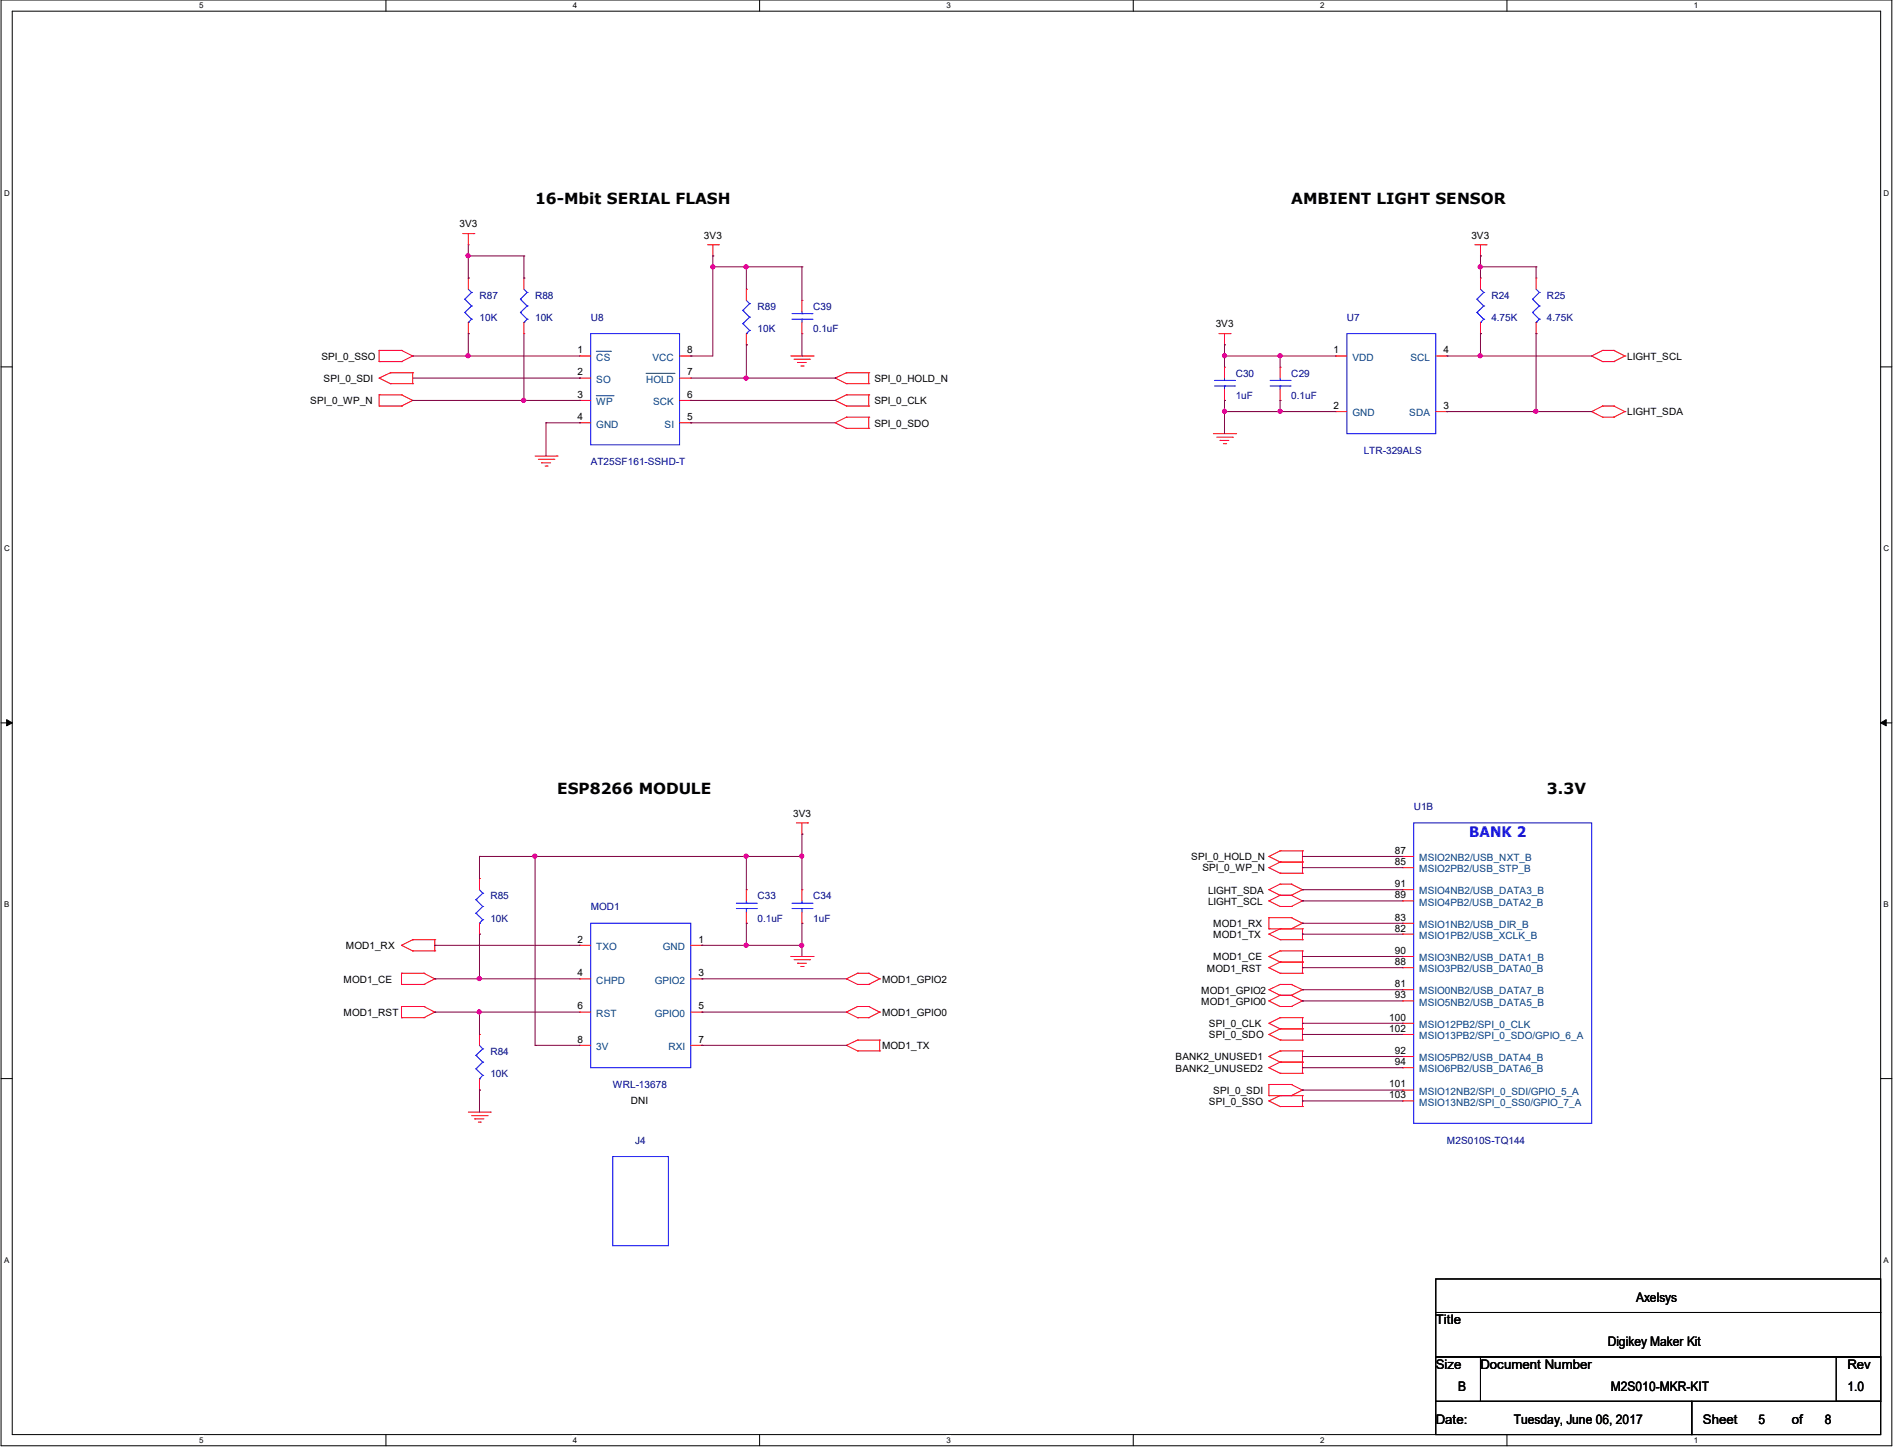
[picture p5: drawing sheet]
<svg xmlns="http://www.w3.org/2000/svg" width="272mm" height="208mm" viewBox="0 0 272 208" stroke-linecap="round" stroke-linejoin="round" font-family="sans-serif">
<path d="M.2 0h272v208h-272zM1.8 1.6h268.8v204.8h-268.8z" fill="none" stroke="#000" stroke-width=".14"/>
<g fill="#fff">
<path d="M28.6 .2h.6v1.2h-.6z"/>
<path d="M28.6 206.6h.6v1.2h-.6z"/>
</g>
<path d="M55.5 0v1.6M55.5 206.4v1.6" fill="none" stroke="#000" stroke-width=".14"/>
<g fill="#fff">
<path d="M82.4 .2h.6v1.2h-.6z"/>
<path d="M82.4 206.6h.6v1.2h-.6z"/>
</g>
<path d="M109.3 0v1.6M109.3 206.4v1.6" fill="none" stroke="#000" stroke-width=".14"/>
<g fill="#fff">
<path d="M136.2 .2h.6v1.2h-.6z"/>
<path d="M136.2 206.6h.6v1.2h-.6z"/>
</g>
<path d="M163.1 0v1.6M163.1 206.4v1.6" fill="none" stroke="#000" stroke-width=".14"/>
<g fill="#fff">
<path d="M189.9 .2h.6v1.2h-.6z"/>
<path d="M189.9 206.6h.6v1.2h-.6z"/>
</g>
<path d="M216.8 0v1.6M216.8 206.4v1.6" fill="none" stroke="#000" stroke-width=".14"/>
<g fill="#fff">
<path d="M243.7 .2h.6v1.2h-.6z"/>
<path d="M243.7 206.6h.6v1.2h-.6z"/>
<path d="M.6 27.2h.7v1.2h-.7z"/>
<path d="M271 27.2h.8v1.2h-.8z"/>
<path d="M.6 78.4h.7v1.1h-.7z"/>
<path d="M271 78.4h.8v1.1h-.8z"/>
</g>
<path d="M.2 52.8h1.6M270.6 52.8h1.6" fill="none" stroke="#000" stroke-width=".14"/>
<g fill="#fff">
<path d="M.6 129.6h.7v1.2h-.7z"/>
<path d="M271 129.6h.7v1.2h-.7z"/>
</g>
<path d="M.2 104h1.6M270.6 104h1.6" fill="none" stroke="#000" stroke-width=".14"/>
<path d="M1 103.5l.8 .5-.8 .4zM270.6 104l.8-.5v.9z" fill="#000" stroke="#000" stroke-width=".14"/>
<g fill="#fff">
<path d="M.6 180.8h.7v1.1h-.7z"/>
<path d="M271 180.8h.7v1.1h-.7z"/>
</g>
<path d="M.2 155.2h1.6M270.6 155.2h1.6M206.6 184h64v4.8h-64zM206.6 188.8h64v6.4h-64zM206.6 195.2h6.4v6.4h-6.4zM213 195.2h57.6v6.4h-57.6zM264.2 195.2h6.4v6.4h-6.4zM206.6 201.6h36.8v4.8h-36.8zM243.4 201.6h27.2v4.8h-27.2z" fill="none" stroke="#000" stroke-width=".14"/>
<g fill="none" stroke="#f00" stroke-width=".14">
<path d="M66.6 33.6h1.6M67.4 35.2h.1M67.4 33.6v1.6M68.2 33.6h.1M101.8 35.2h1.6M102.6 36.8h.1M102.6 35.2v1.6M103.4 35.2h.1M212.2 35.2h1.6M213 36.8h.1M213 35.2v1.6M213.8 35.2h.1"/>
<path d="M54.6 50.4h.1M54.6 52h.1M54.6 54.4h.1M54.6 56.8h.1M54.6 58.4h.1M54.6 50.4h3.2M54.6 50.4v1.6M54.6 56.8v1.6M54.6 52h3.2M54.6 54.4l1.6 .8M54.6 56.8h3.2M54.6 58.4h3.2"/>
<path d="M56.2 53.6h.1M56.2 55.2h.1M56.2 53.6h3.2M56.2 53.6l-1.6 .8M56.2 55.2h3.2M57.8 50.4h.1M57.8 52h.1M57.8 56.8h.1M57.8 58.4h.1M57.8 50.4l1.6 .8M57.8 56.8l1.6 .8M59.4 51.2h.1"/>
<path d="M59.4 55.2h.1M59.4 53.6h.1M59.4 57.6h.1M59.4 51.2l-1.6 .8M59.4 53.6v1.6M59.4 57.6l-1.6 .8M67.4 40h.1M67.4 48h.1M67.4 40v1.6M67.4 46.4v1.6M75.4 40h.1M75.4 48h.1"/>
<path d="M75.4 40v1.6M75.4 46.4v1.6M83.4 51.2h.1M83.4 54.4h.1M83.4 57.6h.1M83.4 51.2h1.6M83.4 54.4h1.6M83.4 57.6h1.6M97.8 51.2h1.6M97.8 54.4h1.6M97.8 57.6h1.6M99.4 57.6h.1"/>
<path d="M99.4 54.4h.1M99.4 51.2h.1M107.4 41.6h.1M107.4 49.6h.1M107.4 41.6v1.6M107.4 48v1.6M113.8 51.2h3.2M114.2 51.7h2.3M114.7 52.2h.1M114.7 52.2h1.3M115.2 52.7h.4M115.4 43.2h.1"/>
<path d="M115.4 48h.1M115.4 43.2v1.6M115.4 46.4v1.6M115.6 52.7h.1M116.5 51.7h.1M117 51.2h.1M120.2 54.4h.1M120.2 57.6h.1M120.2 54.4l1.6 .8M120.2 57.6l1.6 .8M121.8 53.6h.1M121.8 55.2h.1"/>
<path d="M121.8 56.8h.1M121.8 58.4h.1M121.8 53.6h3.2M121.8 55.2h3.2M121.8 56.8h3.2M121.8 58.4h3.2M121.8 53.6l-1.6 .8M121.8 56.8l-1.6 .8M125 53.6h.1M125 55.2h.1M125 56.8h.1M125 58.4h.1"/>
<path d="M125 53.6v1.6M125 56.8v1.6M175.4 48h1.6M176.2 49.6h.1M176.2 52.8h.1M176.2 57.6h.1M176.2 48v1.6M176.2 52.8v1.6M176.2 56v1.6M177 48h.1M184.2 52.8h.1M184.2 57.6h.1"/>
<path d="M184.2 52.8v1.6M184.2 56v1.6M192.2 59.2h.1M192.2 51.2h.1M192.2 51.2h1.6M192.2 59.2h1.6M206.6 51.2h1.6M206.6 59.2h1.6M208.2 59.2h.1M208.2 51.2h.1M213 40h.1M213 48h.1"/>
<path d="M213 40v1.6M213 46.4v1.6M221 40h.1M221 48h.1M221 40v1.6M221 46.4v1.6M229 59.2h.1M229 51.2h.1M229 59.2l1.6 .8M229 51.2l1.6 .8M230.6 58.4h.1M230.6 50.4h.1"/>
<path d="M230.6 52h.1M230.6 50.4h1.6M230.6 52h1.6M230.6 58.4h1.6M230.6 58.4l-1.6 .8M230.6 50.4l-1.6 .8M232.2 58.4h.1M232.2 50.4h.1M232.2 52h.1M232.2 58.4l1.6 .8M232.2 50.4l1.6 .8M233.8 59.2h.1"/>
<path d="M233.8 51.2h.1M233.8 59.2l-1.6 .8M233.8 51.2l-1.6 .8M77 65.6h3.2M77.5 66.1h2.2M77.9 66.6h.1M77.9 66.6h1.3M78.4 67.1h.3M78.7 67.1h.1M79.7 66.1h.1M80.2 65.6h.1M83.4 60.8h.1"/>
<path d="M83.4 60.8h1.6M97.8 60.8h1.6M99.4 60.8h.1M120.2 60.8h.1M120.2 60.8l1.6 .8M121.8 60h.1M121.8 61.6h.1M121.8 60l-1.6 .8M121.8 60h3.2M121.8 61.6h3.2M125 60h.1M125 61.6h.1"/>
<path d="M125 60v1.6M174.6 62.4h3.2M175.1 62.9h2.2M175.5 63.4h.1M175.5 63.4h1.3M176 63.8h.3M176.3 63.8h.1M177.3 62.9h.1M177.8 62.4h.1M230.6 60h.1M230.6 60h1.6M232.2 60h.1"/>
<path d="M114.6 118.4h1.6M115.4 118.4v1.6M116.2 118.4h.1M57.8 136h.1M57.8 136l1.6 .8M59.4 135.2h.1M59.4 136.8h.1M59.4 135.2h3.2M59.4 135.2l-1.6 .8M59.4 136.8h3.2M62.6 136.8h.1M62.6 135.2h.1"/>
<path d="M62.6 135.2v1.6M69 126.4h.1M69 134.4h.1M69 126.4v1.6M69 132.8v1.6M83.4 136h.1M83.4 136h1.6M99.4 136h1.6M101 136h.1M107.4 128h.1M107.4 132.8h.1M107.4 128v1.6"/>
<path d="M107.4 131.2v1.6M113.8 137.6h3.2M114.2 138.1h2.3M114.7 138.6h.1M114.7 138.6h1.3M115.2 139.1h.4M115.4 120h.1M115.4 128h.1M115.4 132.8h.1M115.4 128v1.6M115.4 131.2v1.6M115.6 139.1h.1"/>
<path d="M116.5 138.1h.1M117 137.6h.1M182.6 132h.1M182.6 133.6h.1M182.6 134.4h.1M182.6 137.6h.1M182.6 139.2h.1M182.6 123.2h.1M182.6 124.8h.1M182.6 128h.1M182.6 129.6h.1M182.6 132h3.2"/>
<path d="M182.6 132v1.6M182.6 133.6h4.8M182.6 134.4l1.6 .8M182.6 137.6l1.6 .8M182.6 139.2l1.6 .8M182.6 123.2l1.6 .8M182.6 124.8l1.6 .8M182.6 128l1.6 .8M182.6 129.6l1.6 .8M184.2 133.6h.1M184.2 135.2h.1M184.2 136.8h.1"/>
<path d="M184.2 138.4h.1M184.2 122.4h.1M184.2 124h.1M184.2 125.6h.1M184.2 127.2h.1M184.2 128.8h.1M184.2 130.4h.1M184.2 135.2h3.2M184.2 136.8h3.2M184.2 133.6l-1.6 .8M184.2 136.8l-1.6 .8M184.2 138.4h3.2"/>
<path d="M184.2 138.4l-1.6 .8M184.2 122.4h3.2M184.2 122.4l-1.6 .8M184.2 124h3.2M184.2 124l-1.6 .8M184.2 125.6h3.2M184.2 127.2h1.6M184.2 127.2l-1.6 .8M184.2 128.8h1.6M184.2 128.8l-1.6 .8M184.2 130.4h1.6M185.8 132h.1"/>
<path d="M185.8 133.6h.1M185.8 127.2h.1M185.8 128.8h.1M185.8 130.4h.1M185.8 132l1.6 .8M185.8 127.2l1.6 .8M185.8 128.8l1.6 .8M187.4 132.8h.1M187.4 135.2h.1M187.4 133.6h.1M187.4 138.4h.1M187.4 136.8h.1"/>
<path d="M187.4 124h.1M187.4 122.4h.1M187.4 125.6h.1M187.4 128h.1M187.4 129.6h.1M187.4 132.8l-1.6 .8M187.4 122.4v3.2M187.4 133.6v1.6M187.4 136.8v3.2M187.4 128l-1.6 .8M187.4 129.6l-1.6 .8M201.8 123.2h.1"/>
<path d="M201.8 124.8h.1M201.8 128h.1M201.8 129.6h.1M201.8 132.8h.1M201.8 134.4h.1M201.8 137.6h.1M201.8 139.2h.1M201.8 137.6h1.6M201.8 123.2h1.6M201.8 124.8h1.6M201.8 128h1.6M201.8 129.6h1.6"/>
<path d="M201.8 132.8h1.6M201.8 134.4h1.6M201.8 139.2h1.6M57.8 140h.1M57.8 141.6h.1M57.8 144.8h.1M57.8 146.4h.1M57.8 140h3.2M57.8 140v1.6M57.8 144.8v1.6M57.8 141.6h3.2M57.8 144.8h3.2"/>
<path d="M57.8 146.4h3.2M61 140h.1M61 141.6h.1M61 144.8h.1M61 146.4h.1M61 140l1.6 .8M61 144.8l1.6 .8M62.6 140.8h.1M62.6 145.6h.1M62.6 140.8l-1.6 .8M62.6 145.6l-1.6 .8M69 148.8h.1"/>
<path d="M69 156.8h.1M69 148.8v1.6M69 155.2v1.6M83.4 145.6h.1M83.4 150.4h.1M83.4 140.8h.1M83.4 145.6h1.6M83.4 150.4h1.6M83.4 140.8h1.6M99.4 145.6h1.6M99.4 150.4h1.6M99.4 140.8h1.6"/>
<path d="M101 150.4h.1M101 145.6h.1M101 140.8h.1M121.8 140.8h.1M121.8 145.6h.1M121.8 150.4h.1M121.8 140.8l1.6 .8M121.8 145.6l1.6 .8M121.8 150.4l1.6 .8M123.4 140h.1M123.4 141.6h.1M123.4 144.8h.1"/>
<path d="M123.4 146.4h.1M123.4 149.6h.1M123.4 151.2h.1M123.4 140h1.6M123.4 141.6h1.6M123.4 144.8h1.6M123.4 146.4h1.6M123.4 140l-1.6 .8M123.4 144.8l-1.6 .8M123.4 149.6l-1.6 .8M123.4 149.6h3.2M123.4 151.2h3.2"/>
<path d="M125 140h.1M125 141.6h.1M125 144.8h.1M125 146.4h.1M125 140l1.6 .8M125 144.8l1.6 .8M126.6 140.8h.1M126.6 145.6h.1M126.6 149.6h.1M126.6 151.2h.1M126.6 140.8l-1.6 .8M126.6 145.6l-1.6 .8"/>
<path d="M126.6 149.6v1.6M182.6 142.4h.1M182.6 144h.1M182.6 147.2h.1M182.6 148.8h.1M182.6 156h.1M182.6 157.6h.1M182.6 158.4h.1M182.6 152h.1M182.6 153.6h.1M182.6 156v1.6M182.6 142.4l1.6 .8"/>
<path d="M182.6 144l1.6 .8M182.6 147.2l1.6 .8M182.6 148.8l1.6 .8M182.6 156h3.2M182.6 157.6h4.8M182.6 158.4l1.6 .8M182.6 152l1.6 .8M182.6 153.6l1.6 .8M184.2 140h.1M184.2 141.6h.1M184.2 143.2h.1M184.2 144.8h.1"/>
<path d="M184.2 146.4h.1M184.2 148h.1M184.2 149.6h.1M184.2 157.6h.1M184.2 159.2h.1M184.2 151.2h.1M184.2 152.8h.1M184.2 154.4h.1M184.2 140h3.2M184.2 141.6h1.6M184.2 144.8h1.6M184.2 146.4h3.2"/>
<path d="M184.2 149.6h3.2M184.2 151.2h3.2M184.2 141.6l-1.6 .8M184.2 143.2h1.6M184.2 143.2l-1.6 .8M184.2 146.4l-1.6 .8M184.2 148h3.2M184.2 148l-1.6 .8M184.2 157.6l-1.6 .8M184.2 159.2h3.2M184.2 151.2l-1.6 .8M184.2 152.8h3.2"/>
<path d="M184.2 152.8l-1.6 .8M184.2 154.4h3.2M185.8 141.6h.1M185.8 143.2h.1M185.8 144.8h.1M185.8 156h.1M185.8 157.6h.1M185.8 141.6l1.6 .8M185.8 143.2l1.6 .8M185.8 156l1.6 .8M187.4 140h.1M187.4 142.4h.1"/>
<path d="M187.4 144h.1M187.4 148h.1M187.4 146.4h.1M187.4 149.6h.1M187.4 156.8h.1M187.4 159.2h.1M187.4 157.6h.1M187.4 152.8h.1M187.4 151.2h.1M187.4 154.4h.1M187.4 146.4v3.2M187.4 151.2v3.2"/>
<path d="M187.4 157.6v1.6M187.4 142.4l-1.6 .8M187.4 144l-1.6 .8M187.4 156.8l-1.6 .8M201.8 142.4h.1M201.8 144h.1M201.8 147.2h.1M201.8 148.8h.1M201.8 152h.1M201.8 153.6h.1M201.8 156.8h.1M201.8 158.4h.1"/>
<path d="M201.8 142.4h1.6M201.8 144h1.6M201.8 147.2h1.6M201.8 148.8h1.6M201.8 152h1.6M201.8 153.6h1.6M201.8 156.8h1.6M201.8 158.4h1.6M67.4 160h3.2M67.8 160.5h2.3M68.3 161h.1M68.3 161h1.3"/>
<path d="M68.8 161.5h.3M69.1 161.5h.1M70.1 160.5h.1M70.6 160h.1"/>
</g>
<g fill="none" stroke="#00f" stroke-width=".14">
<path d="M66.9 43.1h.1M66.9 45h.1M66.9 43.1l.9 .9M66.9 45l.9 .9M67.4 46.4h.1M67.4 41.6l.4 .5M67.8 42.1h.1M67.8 44h.1M67.8 45.9h.1M67.8 42.1l-.9 1M67.8 44l-.9 1M67.8 45.9l-.4 .5"/>
<path d="M74.9 43.1h.1M74.9 45h.1M74.9 43.1l.9 .9M74.9 45l.9 .9M75.4 46.4h.1M75.4 41.6l.4 .5M75.8 42.1h.1M75.8 44h.1M75.8 45.9h.1M75.8 42.1l-.9 1M75.8 44l-.9 1M75.8 45.9l-.4 .5"/>
<path d="M85 48h12.8v16h-12.8zM106.9 44.7h.1M106.9 46.6h.1M106.9 44.7l.9 .9M106.9 46.6l.9 .9M107.4 48h.1M107.4 43.2l.4 .5M107.8 43.7h.1M107.8 45.6h.1M107.8 47.5h.1M107.8 43.7l-.9 1M107.8 45.6l-.9 1"/>
<path d="M107.8 47.5l-.4 .5M113.9 45.9h2.9M113.9 45.1h2.9M115.4 45.1h.1M115.4 45.9h.1M115.4 44.8v.3M115.4 45.9v.5M116.8 45.9h.1M116.8 45.1h.1M174.7 55.5h2.9M174.7 54.7h2.9M176.2 54.7h.1"/>
<path d="M176.2 55.5h.1M176.2 54.4v.3M176.2 55.5v.5M177.6 55.5h.1M177.6 54.7h.1M182.7 55.5h2.9M182.7 54.7h2.9M184.2 54.7h.1M184.2 55.5h.1M184.2 54.4v.3M184.2 55.5v.5M185.6 55.5h.1"/>
<path d="M185.6 54.7h.1M193.8 48h12.8v14.4h-12.8zM212.5 43.1h.1M212.5 45h.1M212.5 43.1l1 .9M212.5 45l1 .9M213 46.4h.1M213 41.6l.5 .5M213.5 42.1h.1M213.5 44h.1M213.5 45.9h.1M213.5 42.1l-1 1"/>
<path d="M213.5 44l-1 1M213.5 45.9l-.5 .5M220.5 43.1h.1M220.5 45h.1M220.5 43.1l1 .9M220.5 45l1 .9M221 46.4h.1M221 41.6l.5 .5M221.5 42.1h.1M221.5 44h.1M221.5 45.9h.1M221.5 42.1l-1 1"/>
<path d="M221.5 44l-1 1M221.5 45.9l-.5 .5M203.4 118.4h25.6v43.2h-25.6zM68.5 129.5h.1M68.5 131.4h.1M68.5 129.5l1 .9M68.5 131.4l1 .9M69 132.8h.1M69 128l.5 .5M69.5 128.5h.1M69.5 130.4h.1M69.5 132.3h.1"/>
<path d="M69.5 128.5l-1 1M69.5 130.4l-1 1M69.5 132.3l-.5 .5M85 132.8h14.4v20.8h-14.4zM105.9 130.7h2.9M105.9 130h2.9M107.4 130h.1M107.4 130.7h.1M107.4 129.6v.4M107.4 130.7v.5M108.8 130.7h.1M108.8 130h.1"/>
<path d="M113.9 130.7h2.9M113.9 130h2.9M115.4 130h.1M115.4 130.7h.1M115.4 129.6v.4M115.4 130.7v.5M116.8 130.7h.1M116.8 130h.1M68.5 151.8h.1M68.5 153.8h.1M68.5 151.8l1 1M68.5 153.8l1 .9"/>
<path d="M69 155.2h.1M69 150.4l.5 .5M69.5 150.9h.1M69.5 152.8h.1M69.5 154.7h.1M69.5 150.9l-1 .9M69.5 152.8l-1 1M69.5 154.7l-.5 .5M88.2 166.4h8v12.8h-8z"/>
</g>
<path d="M85.8 50.5h2M85.8 56.9h2.4M87.8 50.5h.1M88.2 56.9h.1M92.9 53.7h4.1M97 53.7h.1" fill="none" stroke="#004080" stroke-width=".14"/>
<g fill="none" stroke="#800040" stroke-width=".14">
<path d="M67.4 36.8h.1M67.4 35.2v4.8M67.4 36.8h8M75.4 36.8h.1M75.4 36.8v3.2M102.6 36.8h.1M102.6 38.4h.1M102.6 36.8v14.4h-3.2M102.6 38.4h12.8M107.4 38.4h.1M107.4 38.4v3.2M115.4 38.4h.1"/>
<path d="M115.4 38.4v4.8M213 36.8h.1M213 38.4h.1M213 38.4h8M213 36.8v3.2M221 38.4h.1M221 38.4v1.6M59.4 51.2h24M59.4 54.4h24M59.4 57.6h24M67.4 51.2h.1M67.4 48h.1"/>
<path d="M67.4 40h.1M67.4 48v3.2M75.4 40h.1M75.4 57.6h.1M75.4 48v9.6M83.4 54.4h.1M83.4 57.6h.1M99.4 57.6h.1M99.4 51.2h.1M99.4 54.4h20.8M99.4 57.6h20.8M107.4 54.4h.1"/>
<path d="M107.4 49.6h.1M107.4 49.6v4.8M115.4 51.2h.1M115.4 48v3.2M120.2 54.4h.1M176.2 51.2h.1M176.2 59.2h.1M176.2 57.6h.1M176.2 49.6h.1M176.2 51.2h16M176.2 49.6v3.2M176.2 57.6v4.8"/>
<path d="M176.2 59.2h16M184.2 51.2h.1M184.2 57.6h.1M184.2 59.2h.1M184.2 51.2v1.6M184.2 57.6v1.6M208.2 51.2h.1M208.2 59.2h.1M208.2 51.2h20.8M208.2 59.2h20.8M213 48h.1M213 51.2h.1"/>
<path d="M213 48v3.2M221 48h.1M221 59.2h.1M221 48v11.2M78.6 60.8h.1M78.6 60.8v4.8M78.6 60.8h4.8M83.4 60.8h.1M99.4 60.8h.1M99.4 60.8h20.8M62.6 136h.1M62.6 136h20.8"/>
<path d="M69 134.4h.1M69 123.2h.1M69 123.2v3.2M69 134.4v6.4M69 123.2h46.4M77 123.2h.1M77 123.2v27.2M101 136h.1M101 136h14.4M107.4 132.8h.1M107.4 136h.1M107.4 123.2h.1"/>
<path d="M107.4 123.2v4.8M107.4 132.8v3.2M115.4 132.8h.1M115.4 123.2h.1M115.4 136h.1M115.4 120h.1M115.4 120v8M115.4 132.8v4.8M187.4 132.8h.1M187.4 134.4h.1M187.4 137.6h.1M187.4 139.2h.1"/>
<path d="M187.4 123.2h.1M187.4 124.8h.1M187.4 128h.1M187.4 129.6h.1M187.4 123.2h14.4M187.4 132.8h14.4M187.4 134.4h14.4M187.4 137.6h14.4M187.4 139.2h14.4M187.4 124.8h14.4M187.4 128h14.4M187.4 129.6h14.4"/>
<path d="M62.6 140.8h.1M62.6 145.6h.1M62.6 140.8h20.8M62.6 145.6h20.8M69 140.8h.1M69 145.6h.1M69 156.8h.1M69 145.6v3.2M69 156.8v3.2M77 150.4h.1M77 150.4h6.4M101 145.6h.1"/>
<path d="M101 150.4h.1M101 140.8h.1M101 140.8h20.8M101 145.6h20.8M101 150.4h20.8M187.4 142.4h.1M187.4 144h.1M187.4 147.2h.1M187.4 148.8h.1M187.4 156.8h.1M187.4 158.4h.1M187.4 152h.1"/>
<path d="M187.4 153.6h.1M187.4 142.4h14.4M187.4 144h14.4M187.4 147.2h14.4M187.4 148.8h14.4M187.4 156.8h14.4M187.4 158.4h14.4M187.4 152h14.4M187.4 153.6h14.4"/>
</g>
<g fill="#f0f" stroke="#f0f" stroke-width=".14">
<circle cx="68.9" cy="140.8" r=".3"/>
<circle cx="68.9" cy="145.6" r=".3"/>
<circle cx="107.3" cy="136" r=".3"/>
<circle cx="76.9" cy="123.2" r=".3"/>
<circle cx="107.3" cy="123.2" r=".3"/>
<circle cx="115.3" cy="136" r=".3"/>
<circle cx="115.3" cy="123.2" r=".3"/>
<circle cx="67.3" cy="51.2" r=".3"/>
<circle cx="67.3" cy="36.8" r=".3"/>
<circle cx="75.3" cy="57.6" r=".3"/>
<circle cx="107.3" cy="54.4" r=".3"/>
<circle cx="107.3" cy="38.4" r=".3"/>
<circle cx="102.6" cy="38.4" r=".3"/>
<circle cx="184.2" cy="51.2" r=".3"/>
<circle cx="176.2" cy="51.2" r=".3"/>
<circle cx="184.2" cy="59.2" r=".3"/>
<circle cx="176.2" cy="59.2" r=".3"/>
<circle cx="221" cy="59.2" r=".3"/>
<circle cx="213" cy="51.2" r=".3"/>
<circle cx="213" cy="38.4" r=".3"/>
</g>
<g font-size="2.2">
<text x="77" y="29.4">16-Mbit SERIAL FLASH</text>
<text x="185.8" y="29.4">AMBIENT LIGHT SENSOR</text>
<text x="80.2" y="114.2">ESP8266 MODULE</text>
<text x="222.6" y="114.2">3.3V</text>
</g>
<text font-size="2.1" fill="#00f" x="211.4" y="120.5">BANK 2</text>
<g font-size="1.9">
<text x="206.6" y="190.5">Title</text>
<text x="235.4" y="187.3">Axelsys</text>
<text x="206.6" y="196.9">Size</text>
<text x="213" y="196.9">Document Number</text>
<text x="231.3" y="193.7">Digikey Maker Kit</text>
<text x="265.8" y="196.9">Rev</text>
<text x="209.8" y="200.1">B</text>
<text x="231.8" y="200.1">M2S010-MKR-KIT</text>
<text x="265.8" y="200.1">1.0</text>
<text x="206.6" y="204.9">Date:</text>
<text x="217.8" y="204.9">Tuesday, June 06, 2017</text>
<text x="245" y="204.9">Sheet</text>
<text x="253" y="204.9">5</text>
<text x="257.8" y="204.9">of</text>
<text x="262.6" y="204.9">8</text>
</g>
<g font-size="1.4">
<text x="66.1" y="32.7">3V3</text>
<text x="101.3" y="34.3">3V3</text>
<text x="211.7" y="34.3">3V3</text>
<text x="174.9" y="47.1">3V3</text>
<text x="46.3" y="51.8">SPI_0_SSO</text>
<text x="83.1" y="50.8">1</text>
<text x="98.9" y="50.8">8</text>
<text x="191.9" y="50.8">1</text>
<text x="207.7" y="50.8">4</text>
<text x="234.1" y="51.8">LIGHT_SCL</text>
<text x="44.6" y="58.2">SPI_0_WP_N</text>
<text x="46.6" y="55">SPI_0_SDI</text>
<text x="83.1" y="54">2</text>
<text x="83.1" y="57.2">3</text>
<text x="98.9" y="57.2">6</text>
<text x="98.9" y="54">7</text>
<text x="125.8" y="55">SPI_0_HOLD_N</text>
<text x="125.8" y="58.2">SPI_0_CLK</text>
<text x="191.9" y="58.8">2</text>
<text x="207.7" y="58.8">3</text>
<text x="234.1" y="59.8">LIGHT_SDA</text>
<text x="83.1" y="60.5">4</text>
<text x="98.9" y="60.5">5</text>
<text x="125.8" y="61.4">SPI_0_SDO</text>
<text x="114.1" y="117.5">3V3</text>
<text x="171.4" y="123.8">SPI_0_HOLD_N</text>
<text x="173" y="125.4">SPI_0_WP_N</text>
<text x="200.7" y="122.9">87</text>
<text x="200.7" y="124.5">85</text>
<text x="173.8" y="128.6">LIGHT_SDA</text>
<text x="173.8" y="130.2">LIGHT_SCL</text>
<text x="200.7" y="127.6">91</text>
<text x="200.7" y="129.2">89</text>
<text x="49.8" y="136.6">MOD1_RX</text>
<text x="83.1" y="135.6">2</text>
<text x="100.5" y="135.6">1</text>
<text x="174.6" y="133.4">MOD1_RX</text>
<text x="174.6" y="135">MOD1_TX</text>
<text x="200.7" y="132.5">83</text>
<text x="200.7" y="134">82</text>
<text x="200.7" y="137.2">90</text>
<text x="49.4" y="141.4">MOD1_CE</text>
<text x="83.1" y="140.5">4</text>
<text x="100.5" y="140.5">3</text>
<text x="126.9" y="141.4">MOD1_GPIO2</text>
<text x="172.8" y="143">MOD1_GPIO2</text>
<text x="173.6" y="139.8">MOD1_RST</text>
<text x="174.6" y="138.2">MOD1_CE</text>
<text x="200.7" y="138.9">88</text>
<text x="200.7" y="142">81</text>
<text x="200.7" y="143.6">93</text>
<text x="49.4" y="146.2">MOD1_RST</text>
<text x="83.1" y="145.2">6</text>
<text x="100.5" y="145.2">5</text>
<text x="126.9" y="146.2">MOD1_GPIO0</text>
<text x="172.8" y="144.6">MOD1_GPIO0</text>
<text x="173.9" y="147.8">SPI_0_CLK</text>
<text x="173.9" y="149.4">SPI_0_SDO</text>
<text x="199.9" y="146.9">100</text>
<text x="199.9" y="148.5">102</text>
<text x="83.1" y="150">8</text>
<text x="100.5" y="150">7</text>
<text x="126.9" y="151">MOD1_TX</text>
<text x="169.1" y="152.6">BANK2_UNUSED1</text>
<text x="169.1" y="154.2">BANK2_UNUSED2</text>
<text x="200.7" y="151.6">92</text>
<text x="200.7" y="153.3">94</text>
<text x="90.7" y="158.8">DNI</text>
<text x="173.9" y="159">SPI_0_SSO</text>
<text x="174.6" y="157.4">SPI_0_SDI</text>
<text x="199.9" y="156.5">101</text>
<text x="199.9" y="158">103</text>
</g>
<g font-size="1.4" fill="#000080">
<text x="69" y="43">R87</text>
<text x="69" y="46.2">10K</text>
<text x="77" y="43">R88</text>
<text x="77" y="46.2">10K</text>
<text x="85" y="46.2">U8</text>
<text x="109" y="44.6">R89</text>
<text x="109" y="47.8">10K</text>
<text x="117" y="44.6">C39</text>
<text x="117" y="47.8">0.1uF</text>
<text x="193.8" y="46.2">U7</text>
<text x="214.6" y="46.2">4.75K</text>
<text x="214.6" y="43">R24</text>
<text x="222.6" y="46.2">4.75K</text>
<text x="222.6" y="43">R25</text>
<text x="177.8" y="54.2">C30</text>
<text x="177.8" y="57.4">1uF</text>
<text x="185.8" y="54.2">C29</text>
<text x="185.8" y="57.4">0.1uF</text>
<text x="196.2" y="65.4">LTR-329ALS</text>
<text x="85" y="67">AT25SF161-SSHD-T</text>
<text x="203.4" y="116.6">U1B</text>
<text x="70.6" y="129.4">R85</text>
<text x="85" y="131">MOD1</text>
<text x="109" y="129.4">C33</text>
<text x="117" y="129.4">C34</text>
<text x="70.6" y="132.6">10K</text>
<text x="109" y="132.6">0.1uF</text>
<text x="117" y="132.6">1uF</text>
<text x="70.6" y="151.8">R84</text>
<text x="70.6" y="155">10K</text>
<text x="88.2" y="156.6">WRL-13678</text>
<text x="91.4" y="164.6">J4</text>
<text x="208.2" y="164.6">M2S010S-TQ144</text>
</g>
<g font-size="1.4" fill="#004080">
<text x="85.8" y="51.9">CS</text>
<text x="93.9" y="51.9">VCC</text>
<text x="194.6" y="51.9">VDD</text>
<text x="202.9" y="51.9">SCL</text>
<text x="85.8" y="55.1">SO</text>
<text x="85.8" y="58.3">WP</text>
<text x="92.9" y="55.1">HOLD</text>
<text x="94" y="58.3">SCK</text>
<text x="194.6" y="59.9">GND</text>
<text x="202.8" y="59.9">SDA</text>
<text x="85.8" y="61.5">GND</text>
<text x="95.6" y="61.5">SI</text>
<text x="204.2" y="123.9">MSIO2NB2/USB_NXT_B</text>
<text x="204.2" y="125.5">MSIO2PB2/USB_STP_B</text>
<text x="204.2" y="128.7">MSIO4NB2/USB_DATA3_B</text>
<text x="204.2" y="130.3">MSIO4PB2/USB_DATA2_B</text>
<text x="85.8" y="136.7">TXO</text>
<text x="95.4" y="136.7">GND</text>
<text x="204.2" y="133.5">MSIO1NB2/USB_DIR_B</text>
<text x="204.2" y="135.1">MSIO1PB2/USB_XCLK_B</text>
<text x="85.8" y="141.5">CHPD</text>
<text x="94.2" y="141.5">GPIO2</text>
<text x="204.2" y="138.3">MSIO3NB2/USB_DATA1_B</text>
<text x="204.2" y="139.9">MSIO3PB2/USB_DATA0_B</text>
<text x="204.2" y="143.1">MSIO0NB2/USB_DATA7_B</text>
<text x="85.8" y="146.3">RST</text>
<text x="94.2" y="146.3">GPIO0</text>
<text x="204.2" y="144.7">MSIO5NB2/USB_DATA5_B</text>
<text x="204.2" y="147.9">MSIO12PB2/SPI_0_CLK</text>
<text x="204.2" y="149.5">MSIO13PB2/SPI_0_SDO/GPIO_6_A</text>
<text x="85.8" y="151.1">3V</text>
<text x="96.2" y="151.1">RXI</text>
<text x="204.2" y="152.7">MSIO5PB2/USB_DATA4_B</text>
<text x="204.2" y="154.3">MSIO6PB2/USB_DATA6_B</text>
<text x="204.2" y="157.5">MSIO12NB2/SPI_0_SDI/GPIO_5_A</text>
<text x="204.2" y="159.1">MSIO13NB2/SPI_0_SS0/GPIO_7_A</text>
</g>
<g font-size="1.1">
<text x="28.6" y="1.1">5</text>
<text x="82.4" y="1.1">4</text>
<text x="136.2" y="1.1">3</text>
<text x="189.9" y="1.1">2</text>
<text x="243.7" y="1.1">1</text>
<text x=".6" y="28.2">D</text>
<text x="271" y="28.2">D</text>
<text x=".6" y="79.3">C</text>
<text x="271" y="79.3">C</text>
<text x=".6" y="130.6">B</text>
<text x="271" y="130.6">B</text>
<text x=".6" y="181.7">A</text>
<text x="271" y="181.7">A</text>
<text x="28.6" y="207.6">5</text>
<text x="82.4" y="207.6">4</text>
<text x="136.2" y="207.6">3</text>
<text x="189.9" y="207.6">2</text>
<text x="243.7" y="207.6">1</text>
</g>
</svg>
